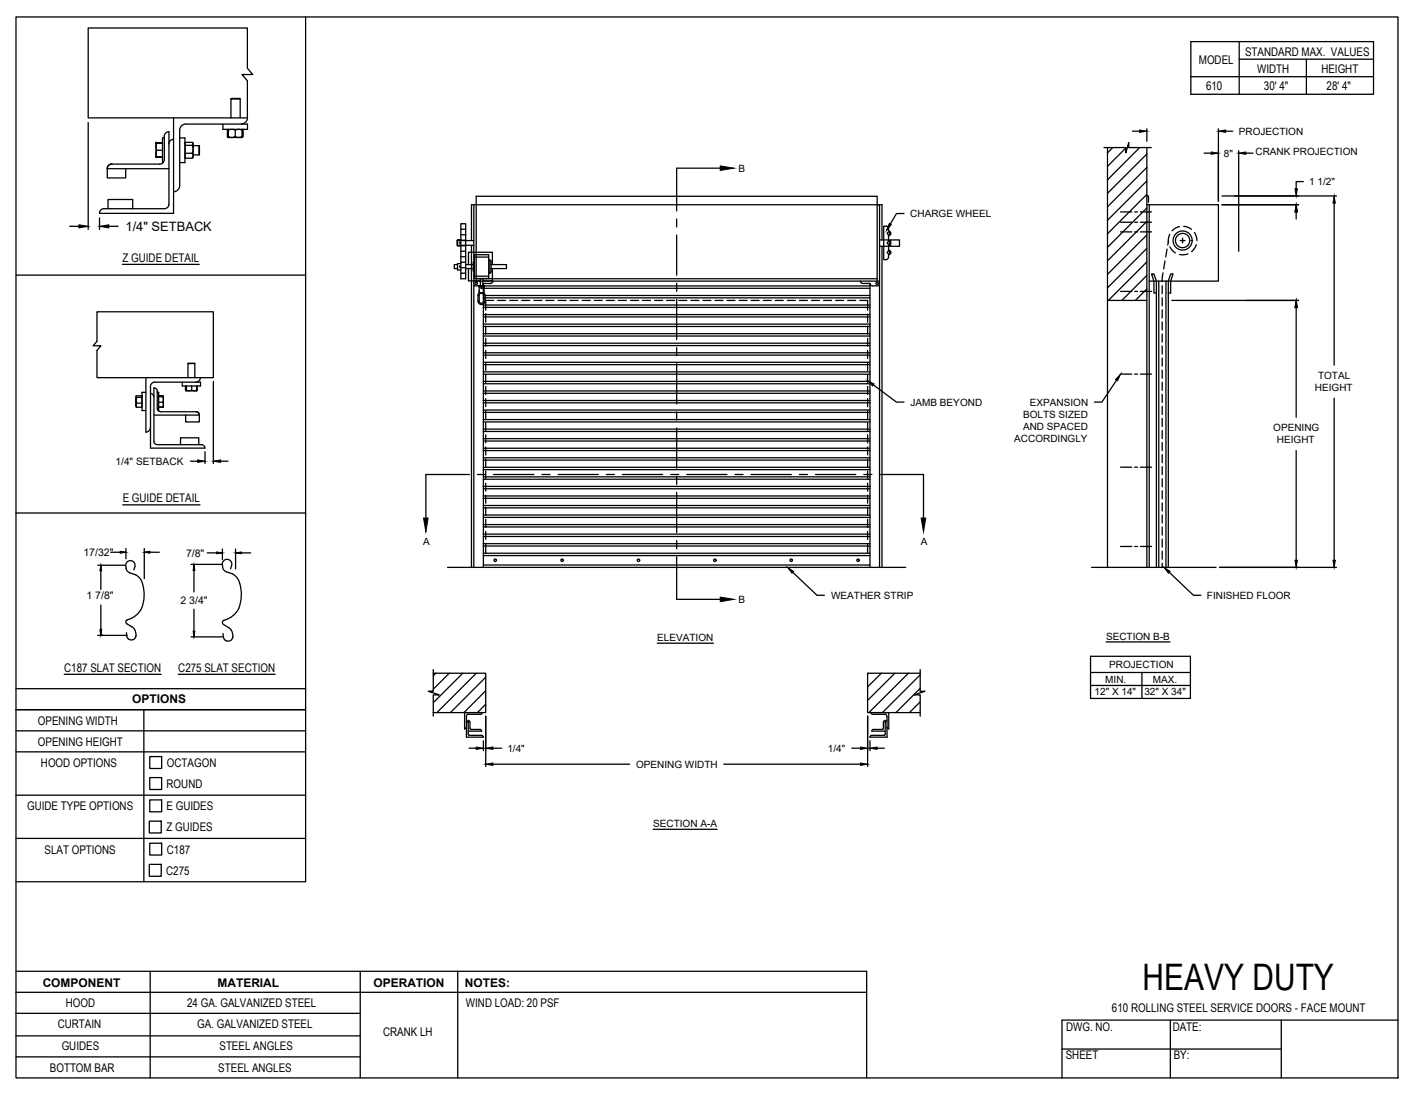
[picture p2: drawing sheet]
<svg xmlns="http://www.w3.org/2000/svg" width="279mm" height="216mm" viewBox="0 0 279 216" stroke-linecap="round" stroke-linejoin="round" font-family="sans-serif">
<!-- layer: ANNOTATIONS -->
<g fill="none" stroke="#000" stroke-width=".25">
<path d="M17.4 24.2v21.1M223.5 25.9h1.4M226.3 25.4v2.5M237.6 30.2h1.4M240.4 25.4v14.3M241.1 38.7h22.6M241.8 25.9h1.4M244.4 29.8v19.8M245.8 30.2h1.4M257.2 35.8h-1.4v1.5M13.8 44.7h1.8M19.6 43v2.3"/>
<path d="M21.5 44.7h1.8M178.4 42.1h-1.5l-1.2 2.1M231.2 59.3h25M241.1 40.4h15.1M255.8 41.8v1.4M263.2 40.1v32M42.1 75.3v16.2M172.3 76l4.6 3.4h1.5M220.3 75l-2.9 4.4h-1.5M255.8 60.7v21.7M263.2 78.6v32M37.6 91h1.4"/>
<path d="M40.4 89.2v2.3M43.5 91h1.5M255.8 88.9v21.7M19.3 111.5h5.3M19.9 111.5v4.8M19.9 119.4v6M21.9 109h2.9M24.8 108.2v2.1M28.5 108.2v6M28.5 109h2.9M37.7 111.4h6.2M38.3 111.4v5.4"/>
<path d="M40.9 109.1h3M43.9 108.4v2M46.5 108.4v3.9M46.5 109.1h3M156.4 112.9l4.8 4.6h1.5M230.7 112.9l4.8 4.6h1.5M240.6 112h23.1M19.3 125.4h5.8M37.7 125.7h6.2M38.3 120.2v5.5M129.7 126.9h11.1M215.2 129.5h19.7v8.3h-19.7z"/>
<path d="M215.2 132.7h19.7M215.2 135.3h19.7M218.2 126.7h12.7M225.3 132.7v5.1M92.6 147.7h1.4M95.4 146.2v1.9M95.8 141.3v10M97.3 147.7h1.7M97.3 150.8h26.9M142.8 150.8h27M168.1 147.7h1.7M171.2 141.3v10"/>
<path d="M171.7 146.2v1.9M173.1 147.7h1.4M128.9 163.7h12.6"/>
</g>
<!-- layer: CRANK LH -->
<g fill="none" stroke="#000" stroke-width=".25">
<path d="M217.8 29.1h4.3v1.1l.6-2v.9h4.5M218.5 29.1v82.9M219.6 29.1l-1.1 1.1M222.1 29.2l-3.6 3.6M222.7 28.6l-.2 .2M224.9 29.1l-6.4 6.4M226.3 38.7h.3v1.2M226.3 30.4l-7.8 7.8M226.3 33l-7.8 7.8M226.3 35.7l-7.8 7.8M226.3 38.4l-7.8 7.7M226.3 29.1v82.9"/>
<path d="M90.3 52.2h-.7v.8h.7M90.8 47.9h.1M90.8 52.6h.1M90.9 47.3h-.6v1.3h.6M90.9 44.2h1v10.8h-1zM90.9 48.5h1M90.9 47.4h1M90.9 53.9h1M90.9 52.8h1M90.9 51.8h1M90.9 50.7h1M90.9 49.6h1"/>
<path d="M90.9 46.3h1M90.9 45.2h1M90.9 52h-.6v1.3h.6M91.9 52.2h1.5M91.9 53h1.5M92.4 52.2v-2.4h4.8v2.4M92.4 53v2.4h2.4M93 48.4v63.6M93.5 47.5h-3.3v.9h3.3M93.5 40.4v71.6M93.5 55.5h80M93.6 51.8h-.2v1.7h.2"/>
<path d="M93.6 50.3h2.8v4.7h-2.8zM93.6 54.5h2.8M93.6 50.7h2.8M94 55.5v-16.8h79.1v16.8M94 55h79.1M94.5 57.4a.48 .48 0 0 0 .5 .4 .48 .48 0 0 0 .5-.4v-.8h-.9v.8M94.5 58.3a.48 .48 0 0 1 .5-.5 .48 .48 0 0 1 .5 .5v1.1a.49 .49 0 0 1-.5 .5 .49 .49 0 0 1-.5-.5M94.5 56.6v-.2h1l.1 .1-.1 .1M94.6 58.3v1.1M94.6 57.5l-.3 .6a2.48 2.48 0 0 0 .2 1.8 .71 .71 0 0 0 .8 .1 .71 .71 0 0 0 .4-.6M94.8 55v1.4M95.3 55v1.4"/>
<path d="M95.4 55.9l-.3 .4-.2 .1h-1.4M95.4 55.9v56.1M95.4 56.4h76.3M95.4 58.8h76.3M95.4 58.3h76.3M95.4 56.9h76.3M95.5 57.5l.2 .8M95.7 58.3v1.1M96.4 51.3h.3v2.7h-.3M96.7 51.5h.2v2.2h-.2M96.9 52.2h3v.8h-3M97.2 53v2.4h-1.9"/>
<path d="M97.3 55.5l-.3 .4h-.2h-1.4M97.4 59.3h-1.6v1.9M98.2 59.3h1.6M100.6 59.3h1.6M103 59.3h1.5M105.3 59.3h1.6M107.7 59.3h1.6M110.1 59.3h1.6M112.5 59.3h1.6M114.9 59.3h1.6M117.2 59.3h1.6M119.6 59.3h1.6"/>
<path d="M122 59.3h1.6M124.4 59.3h1.6M126.8 59.3h1.6M129.2 59.3h1.5M131.5 59.3h1.6M133.9 59.3h1.6M136.3 59.3h1.6M138.7 59.3h1.6M141.1 59.3h1.6M143.4 59.3h1.6M145.8 59.3h1.6M148.2 59.3h1.6"/>
<path d="M150.6 59.3h1.6M153 59.3h1.6M155.4 59.3h1.6M157.7 59.3h1.6M160.1 59.3h1.6M162.5 59.3h1.6M164.9 59.3h1.6M167.3 59.3h1.5M169.7 59.3h1.5v1.9M169.8 55.5l.2 .4h.3M170.3 55.9h1.4M171.7 55.9v56.1"/>
<path d="M171.7 55.9v.3l.4 .2h1.4M173.5 47.3h4v1.3h-4M173.5 40.4v71.6M174 47.3v-6.9h-81v7.1M174 48.6v63.4M175.3 49.3a.48 .48 0 0 1 .5 .5 .48 .48 0 0 1-.5 .5v.7l-.5 .2M175.3 47.5a.48 .48 0 0 1 .5 .4 .48 .48 0 0 1-.5 .5M175.3 47.5v-1a.47 .47 0 0 0 .5-.4 .47 .47 0 0 0-.5-.5v-.7l-.2-.2-.7-.1v6.6h.5M175.3 47.5h.5M175.3 48.4h.5M175.3 48.4v1M218.5 59.3h7.8"/>
<path d="M221.1 41.8h2.2M221.1 43.9h2.2M221.1 45.8h2.2M221.1 57.5h2.2M223.9 41.8h.6M223.9 43.9h.6M223.9 45.8h.6M223.9 57.5h.6M225 41.8h2.2M225 43.9h2.2M225 45.8h2.2M225 57.5h2.2"/>
<path d="M226.3 40.4h14.1v15.1h-13.6M226.3 41l-7.8 7.8M226.3 43.7l-7.8 7.8M226.3 46.4l-7.8 7.7M226.3 49l-7.8 7.8M226.3 51.7l-7.6 7.6M226.3 54.4l-4.9 4.9M226.3 57l-2.3 2.3M226.8 40.4v71.6M228.2 57.8h-.5v-2.3l-.5-1.4h.5l.5 1.4v56.5M228.6 55.5v56.5M229.3 56.4v1.6"/>
<path d="M229.3 58.8v1.5M229.5 53.8l-.2 1.8M229.9 51.5l-.3 1.6M230.1 55.5v56.5M230.3 49.1l-.3 1.6M230.5 57.8h.5v-2.3l.5-1.4h-.5l-.5 1.4v56.5M230.6 47.5l-.2 .9M230.8 46.2l-.3 1 .1 .7M230.8 48.7l.5 .7 .6 .5M232.7 44.7l-.6 .2-.8 .7M232.9 47.5h.9M233.3 47v.9"/>
<path d="M233.6 44.7l.8 .2 .7 .4M234.4 50.1l-.9 .2-.8-.1M235.7 45.9l.3 .6 .2 1M236.1 48.3l-.3 .6-.7 .8M95.4 73.9h76.3M95.4 79.5h76.3M95.4 79h76.3M95.4 77.6h76.3M95.4 77.2h76.3M95.4 75.7h76.3M95.4 75.3h76.3M95.4 73.4h76.3"/>
<path d="M95.4 72h76.3M95.4 71.5h76.3M95.4 70.1h76.3M95.4 69.6h76.3M95.4 68.2h76.3M95.4 67.7h76.3M95.4 66.3h76.3M95.4 65.8h76.3M95.4 64.4h76.3M95.4 64h76.3M95.4 62.5h76.3M95.4 62.1h76.3"/>
<path d="M95.4 60.7h76.3M95.4 60.2h76.3M95.8 62v1.6M95.8 64.4v1.6M95.8 66.8v1.5M95.8 69.2v1.5M95.8 71.5v1.6M95.8 73.9v1.6M95.8 76.3v1.6M95.8 78.7v1.6M171.2 62v1.6M171.2 64.4v1.6"/>
<path d="M171.2 66.8v1.5M171.2 69.2v1.5M171.2 71.5v1.6M171.2 73.9v1.6M171.2 76.3v1.6M171.2 78.7v1.6M221.1 73.8h2.2M223.9 73.8h.6M225 73.8h2.2M229.3 61.2v1.5M229.3 63.5v1.6M229.3 65.9v1.6"/>
<path d="M229.3 68.3v1.6M229.3 70.7v1.6M229.3 73v1.6M229.3 75.4v1.6M229.3 77.8v1.6M95.4 99.8h76.3M95.4 98.3h76.3M95.4 97.9h76.3M95.4 96.5h76.3M95.4 96h76.3M95.4 94.6h76.3M95.4 94.1h76.3"/>
<path d="M95.4 92.7h76.3M95.4 92.2h76.3M95.4 90.8h76.3M95.4 90.3h76.3M95.4 88.9h76.3M95.4 88.5h76.3M95.4 87h76.3M95.4 86.6h76.3M95.4 85.2h76.3M95.4 84.7h76.3M95.4 83.3h76.3M95.4 82.8h76.3"/>
<path d="M95.4 81.4h76.3M95.4 80.9h76.3M95.8 81v1.6M95.8 83.4v1.6M95.8 85.8v1.6M95.8 88.2v1.6M95.8 90.6v1.6M95.8 93v1.6M95.8 95.3v1.6M95.8 97.7v1.6M171.2 81v1.6M171.2 83.4v1.6"/>
<path d="M171.2 85.8v1.6M171.2 88.2v1.6M171.2 90.6v1.6M171.2 93v1.6M171.2 95.3v1.6M171.2 97.7v1.6M221.1 92.2h2.2M223.9 92.2h.6M225 92.2h2.2M229.3 80.2v1.6M229.3 82.6v1.6M229.3 85v1.6"/>
<path d="M229.3 87.3v1.6M229.3 89.7v1.6M229.3 92.1v1.6M229.3 94.5v1.6M229.3 96.9v1.5M229.3 99.3v1.5M88.3 112h90.4M95.4 111.5h76.3M95.4 109.6h76.3M95.4 109.2h76.3M95.4 107.8h76.3M95.4 107.3h76.3"/>
<path d="M95.4 105.9h76.3M95.4 105.4h76.3M95.4 104h76.3M95.4 103.5h76.3M95.4 102.1h76.3M95.4 101.6h76.3M95.4 100.2h76.3M95.8 100.1v1.6M95.8 102.5v1.6M95.8 104.9v1.5M95.8 107.3v1.9M171.2 100.1v1.6"/>
<path d="M171.2 102.5v1.6M171.2 104.9v1.5M171.2 107.3v1.9M221.1 107.8h2.2M223.9 107.8h.6M225 107.8h2.2M229.3 101.6v1.6M229.3 104v1.6M229.3 106.4v1.6M229.3 108.8v1.6M229.3 111.1v.9M85.1 136.4l-.2 .2"/>
<path d="M85.5 132.9h10.3v7.7h-10.3M85.5 132.1v4.3h-1l2.2 .7h-1.2v4.2M86 132.9l-.5 .5M88.6 132.9l-3.1 3.1M91.3 132.9l-5.8 5.8M94 132.9l-7.8 7.7M95.8 133.6l-6.9 7M95.8 136.3l-4.3 4.3M95.8 139l-1.6 1.6M171.2 132.9h.1M173.9 132.9l-2.7 2.7M176.6 132.9l-5.4 5.3"/>
<path d="M179.2 132.9l-7.7 7.7M181.6 132.9h-10.4v7.7h10.4M181.6 132.1v4.3h.9l-2.1 .7h1.2v4.2M181.6 133.2l-7.5 7.4M181.6 135.8l-4.8 4.8M181.6 138.5l-2.1 2.1M92 142.3l.4 .3M92 141.5v4h3.4l-.4-.4h-2.4M92.7 143.7l.3 .3h1.8l.2 .3h-2.6M92.7 143.7v-1.2l-.3-.3v2.7l.2 .2M95.2 140.6l-.4 .4h-2.6l-.2 .4M95.2 140.6h-3.5v3.2l.3-.3"/>
<path d="M172.4 143.9l-.4 .4h2.7M174.3 143.7l-.2 .3h-1.7M175 141.4l-.2-.4h-2.6l-.3-.4h3.5v3.2l-.4-.3M175 142.3l-.3 .3M175 141.5v4h-3.3l.3-.4 2.6-.1 .1-2.8-.4 .3v1.2"/>
<circle cx="90.8" cy="52.6" r=".1"/>
<circle cx="90.8" cy="47.9" r=".1"/>
<circle cx="93.9" cy="55.9" r=".24"/>
<circle cx="95" cy="56.8" r=".12"/>
<circle cx="173.1" cy="55.9" r=".24"/>
<circle cx="175.3" cy="49.8" r=".24"/>
<circle cx="175.3" cy="46" r=".24"/>
<circle cx="175.3" cy="47.9" r=".24"/>
<circle cx="233.3" cy="47.5" r="1.88"/>
<circle cx="233.4" cy="47.5" r="1.41"/>
<circle cx="97.7" cy="110.6" r=".24"/>
<circle cx="110.9" cy="110.6" r=".24"/>
<circle cx="126" cy="110.6" r=".24"/>
<circle cx="141" cy="110.6" r=".24"/>
<circle cx="156.1" cy="110.6" r=".24"/>
<circle cx="169.3" cy="110.6" r=".24"/>
</g>
<!-- layer: 0 -->
<path d="M257.8 11.7v6.9M215.4 112h24.5" fill="none" stroke="#000" stroke-width=".25"/>
<!-- layer: CRANK LH -->
<path d="M95.8 62.1h.1" fill="none" stroke="#000" stroke-width=".2"/>
<!-- layer: ANNOTATIONS -->
<g fill="#000" stroke="#000" stroke-width=".2">
<path d="M224.9 25.7l1.4 .2-1.4 .2zM239 30l1.4 .2-1.4 .3zM240.4 25.9l1.4-.2v.4zM244.4 30.2l1.4-.2v.5zM255.5 37.3h.5l-.2 1.4zM15.6 44.4l1.8 .3-1.8 .3zM19.6 44.7l1.9-.3v.6zM175.5 44.1l.4 .2-1 1.1zM255.8 40.4l.2 1.4h-.5zM263.2 38.7l.3 1.4h-.5zM171.2 75.1l1.3 .7-.3 .4zM221.1 73.8l-.6 1.3-.4-.2z"/>
<path d="M255.8 59.3l.2 1.4h-.5zM39 90.8l1.4 .2-1.4 .2zM42.1 91l1.4-.2v.4zM19.9 111.5l.2 1.1h-.4zM23.7 108.8l1.1 .2-1.1 .2zM28.5 109l1.1-.2v.4zM38.3 111.5l.2 1.1h-.4zM42.8 108.9l1.1 .2-1.1 .2zM46.5 109.1l1.1-.2v.4zM155.4 112l1.2 .8-.3 .3zM229.7 112l1.2 .8-.4 .3zM255.5 110.6h.5l-.2 1.4z"/>
<path d="M263 110.6h.5l-.3 1.4zM19.7 124.3h.4l-.2 1.1zM38.1 124.6h.4l-.2 1.1zM94 147.4l1.4 .3-1.4 .2zM95.8 147.7l1.5-.3v.5zM95.8 150.8l1.5-.2v.4zM169.8 147.4l1.4 .3-1.4 .2zM169.8 150.6l1.4 .2-1.4 .2zM171.7 147.7l1.4-.3v.5z"/>
</g>
<!-- layer: SECTION CUTS -->
<g fill="none" stroke="#000" stroke-width=".25">
<path d="M142.1 33.2h-8.6v8.4M133.5 43.2v1.6M133.5 46.4v7.9M133.5 55.9v1.6M133.5 59.1v7.9M133.5 68.6v1.6M133.5 71.8v7.9M92.6 93.6h-8.6v8.6M94.2 93.6h1.6M97.4 93.6h7.9M106.9 93.6h1.6M110.1 93.6h7.9"/>
<path d="M119.6 93.6h1.6M122.8 93.6h7.9M132.3 93.6h1.6M133.5 81.3v1.6M133.5 84.5v7.9M133.5 94v1.6M133.5 97.2v7.9M135.5 93.6h7.9M145 93.6h1.6M148.2 93.6h7.9M157.7 93.6h1.6M160.9 93.6h7.9"/>
<path d="M170.4 93.6h1.6M173.6 93.6h8.6v8.6M133.5 106.7v1.6M133.5 109.9v8.4h8.6"/>
</g>
<path d="M142.1 32.7l2.7 .5-2.7 .4zM83.6 102.2h.9l-.5 2.7zM142.1 117.8l2.7 .5-2.7 .4zM181.8 102.2h.9l-.5 2.7z" fill="#000" stroke="#000" stroke-width=".2"/>
<!-- layer: DETAILS -->
<g fill="none" stroke="#000" stroke-width=".25">
<path d="M45.6 19.5l.1-.1h1.6l.1 .1v3.8M45.6 19.5v3.8M45.6 19.5h1.8M22.1 32.4a.92 .92 0 0 0-1 .9h12.2M24.8 33.3v1.8h-3.6v-1.9a.88 .88 0 0 1 .9-.8h9.4a.92 .92 0 0 0 .9-.9v-4.6a.89 .89 0 0 1 .9-.9v14.3M30.8 31h.1M30.8 28.3h.1M30.8 31h1.3M30.9 31h1.2M32.1 28.3h-1.3M32.1 28.2l-1.3 .1M32.1 29.7h-1.2l-.1 .6 .1 .7h1.2"/>
<path d="M32.1 28.3h-1.2l-.1 .7 .1 .7M32.1 28.3h-1.3v2.7h.1M32.4 27.2h-.3v4.9h.1M34.2 27.5a.92 .92 0 0 0-.9 .9M34.2 23.3v18.8h-14.6a.92 .92 0 0 1 .9-.9M35.5 27.2h1v4.9h-1M36.5 31h.1M36.5 28.3h.1M36.5 28.7h1.4l.2 .8-.2 .7h-1.4M36.7 24.5a1.22 1.22 0 0 0-1.2 1.2v10.9a1.22 1.22 0 0 1-1.3 1.2M36.7 24.5h12.1v1h-4.8v-1M37.9 28.7l.2-.3-.2-.3h-1.4v3.1h1.4l.2-.5-.2-.5"/>
<path d="M38 28.2l.1 .1v2.7l-.2 .2M38.1 28.7h1.2M38.1 30.6h1.2M39.3 28.7v1.9M44.9 26.9l.1 .2M44.9 25.7l.1-.2v.2M44.9 25.7v1.3M45 26.9v.2M45 25.5l-.1 .2M45 25.7l.7-.2 .7 .2v1.2l-.7 .2-.7-.2zM45 26.9v.2h2.8M45 27v-1.4l-.1 .1 .1 1.3"/>
<path d="M46.4 25.7l.7-.2 .7 .2M46.4 26.9l.7 .2 .7-.2v-1.4v1.6M47.8 26.9v.2M47.8 25.5l.1 .2-.1 1.4M47.8 25.6l.1 .1-.1 1.4M48.8 23.3v-7.4l-1-1.2h2.1l-1.1-1.2v-8h-31.4v17.8h31.4M48.8 23.3a1.22 1.22 0 0 1-1.2 1.2M21.3 41.2v-1.8h4.9v1.8M33.3 40.3a.92 .92 0 0 1-.9 .9h-11.8M19.1 61.5h23v13h-23v-5.3l.8-1h-1.5l.7-.8zM26.8 79.8v.1M26.8 78.6h.1"/>
<path d="M26.9 78.2l-.1 2 .2 .2M27 78.4l-.2-.1 .2-.2h1v2.3h-1l-.2-.4 .2-.4M28 78.4h-1l-.2 .6 .2 .6h1M28 78.2h.1M28.8 77.4h-.8v3.6h.8M28.8 74.5v10.8M29.7 77.7a.67 .67 0 0 1 .7 .6M30.6 75.4a.87 .87 0 0 0-.9 .9v12.1h10.7a.67 .67 0 0 0-.6-.6l-8.8-.1a.67 .67 0 0 1-.6-.6M30.6 75.4h9v.8h-3.6v-.8M31 77.4h.3v3.6h-.1M31.3 78.3h.9v.5v.6h-.9M31.3 78.2h.9"/>
<path d="M31.3 78.1l.9 .1M32.2 79.4v.9h-.9M32.2 78.2v.1M32.2 78.2v2l-.9 .1M36.6 76.2v.8l.2 .1M36.7 76.2v.9M36.8 76.2v.8l.5 .1 .5-.1v-.8M36.8 77l-.1 .1h2.1M37.1 71.8v2.7M37.1 71.8h1.3M38.4 71.8v2.7M38.8 76.2v.8l-.5 .1-.5-.1"/>
<path d="M38.8 77v.1M38.9 76.2v.8l-.1 .1M38.9 77l-.1 .1M39.5 74.5a.9 .9 0 0 1-.9 .9M28 80.2h.1M29.7 84.4a.9 .9 0 0 1-.9 .9M30.4 81.9h8.9M31 80.6v-3.4a.67 .67 0 0 0-.6-.7v10.6M31 80.6a.67 .67 0 0 0 .7 .6l7 .1a.61 .61 0 0 1 .6 .6v1.4h-2.7v-1.4M32.2 80.2v.1M35.6 87.8v-1.4h3.6v1.4M38.6 81.2a.67 .67 0 0 1 .7 .7"/>
<path d="M24.9 112.1a1.07 1.07 0 0 0 .7 .9M25.6 113.1a3.3 3.3 0 0 1 2.8 3.5 5.2 5.2 0 0 1-2.1 5.2l-1.3 .6-.2 .3 .3 .4 .9 .6M26.6 111.8a.92 .92 0 0 0-.8-1.2 .92 .92 0 0 0-1 1.1l.1 .5M26.6 111.9l-.2 .6M43.9 111.4a.94 .94 0 0 1 1-1 .94 .94 0 0 1 .8 1.2l-.2 .6M43.9 111.5a1.31 1.31 0 0 0 .8 1.3l1.2 .4M45.8 113.2a3.6 3.6 0 0 1 1.8 3.3l-.1 2.2-.4 1.4M25 124.8v.6M25 125.4l.1 .5 .5 .3M26 123.7l.7 .8 .1 1M26.8 125.5a.88 .88 0 0 1-1.3 .7M26.8 125.5h.1"/>
<path d="M44 125l.1 .8 .3 .5M44.1 123.3l1 .6M45.1 123.8a1.68 1.68 0 0 1 .4 2.6l-.6 .1-.5-.2M46 125.7h.1M47.1 120.1a4.6 4.6 0 0 1-3.1 2.4l-.1 .5 .2 .2"/>
</g>
<!-- layer: ANNOTATIONS -->
<path d="M19.9 124.2h.1M20.2 125.4h.1M38.3 125.7h.1" fill="none" stroke="#000" stroke-width=".2"/>
<!-- layer: TITLE BLOCK -->
<g fill="none" stroke="#000" stroke-width=".25">
<path d="M3.2 3.3h272.6v209.4h-272.6zM60.3 3.3v170.7h-57.1M235 8.2h36v10.4h-36zM235 15.1h36M244.5 11.7h26.5M244.5 8.2v10.4M3.2 54.3h57.1M24.2 52.2h15.1M24.2 99.6h15.3M3.2 101.2h57.1M3.2 135.9h57.1M12.7 133.1h19.1"/>
<path d="M35.2 133.1h19.1M3.2 140.1h57.1M3.2 144.2h57.1M3.2 148.4h57.1M3.2 156.9h57.1M28.4 140.1v33.9M29.5 149.3h2.4v2.4h-2.4zM29.5 153.5h2.4v2.3h-2.4zM29.5 157.9h2.4v2.3h-2.4zM3.2 165.5h57.1M29.5 162.1h2.3v2.3h-2.3zM29.5 170.6h2.3v2.3h-2.3z"/>
<path d="M29.5 166.4h2.4v2.3h-2.4zM3.2 200h67.9M3.2 195.8h167.8M3.2 191.7h167.8v21M29.6 191.7v21M71.1 191.7v21M90.3 191.7v21M3.2 208.6h67.9M3.2 204.4h67.9M209.6 207h43.2M230.9 201.3v11.4M252.8 201.3v11.4"/>
<path d="M275.8 201.3h-66.2v11.4"/>
</g>
<text font-size="7.2" x="225.4" y="195.5">HEAVY DUTY</text>
<text font-size="2.5" x="24.8" y="45.6">1/4&quot; SETBACK</text>
<g font-size="2.4">
<text x="245.7" y="11.1">STANDARD MAX. VALUES</text>
<text x="236.6" y="12.7">MODEL</text>
<text x="238" y="17.8">610</text>
<text x="248.1" y="14.4">WIDTH</text>
<text x="249.4" y="17.8">30' 4&quot;</text>
<text x="260.7" y="14.4">HEIGHT</text>
<text x="261.8" y="17.8">28' 4&quot;</text>
<text x="24.2" y="51.7">Z GUIDE DETAIL</text>
<text x="24.2" y="99.1">E GUIDE DETAIL</text>
<text x="12.7" y="132.6">C187 SLAT SECTION</text>
<text x="35.2" y="132.6">C275 SLAT SECTION</text>
<text x="7.5" y="143">OPENING WIDTH</text>
<text x="26.1" y="138.8">OPTIONS</text>
<text x="7.5" y="147.2">OPENING HEIGHT</text>
<text x="8.1" y="151.3">HOOD OPTIONS</text>
<text x="32.9" y="155.5">ROUND</text>
<text x="32.9" y="151.4">OCTAGON</text>
<text x="5.4" y="159.9">GUIDE TYPE OPTIONS</text>
<text x="32.9" y="159.9">E GUIDES</text>
<text x="32.9" y="164.1">Z GUIDES</text>
<text x="8.8" y="168.4">SLAT OPTIONS</text>
<text x="32.8" y="172.6">C275</text>
<text x="32.9" y="168.5">C187</text>
<text x="8.4" y="194.7">COMPONENT</text>
<text x="42.9" y="194.7">MATERIAL</text>
<text x="73.7" y="194.7">OPERATION</text>
<text x="91.7" y="194.7">NOTES:</text>
<text x="11.4" y="202.8">CURTAIN</text>
<text x="13" y="198.8">HOOD</text>
<text x="36.9" y="198.6">24 GA. GALVANIZED STEEL</text>
<text x="38.9" y="202.9">GA. GALVANIZED STEEL</text>
<text x="91.9" y="198.6">WIND LOAD: 20 PSF</text>
<text x="210.4" y="203.6">DWG. NO.</text>
<text x="219.4" y="199.8">610 ROLLING STEEL SERVICE DOORS - FACE MOUNT</text>
<text x="231.4" y="203.4">DATE:</text>
<text x="12.2" y="207.3">GUIDES</text>
<text x="43.3" y="207.2">STEEL ANGLES</text>
<text x="75.6" y="204.5">CRANK LH</text>
<text x="210.3" y="209.1">SHEET</text>
<text x="231.6" y="209">BY:</text>
<text x="9.8" y="211.5">BOTTOM BAR</text>
<text x="43.1" y="211.6">STEEL ANGLES</text>
</g>
<g font-size="2.1">
<text x="16.5" y="109.7">17/32&quot;</text>
<text x="36.7" y="109.9">7/8&quot;</text>
<text x="17.1" y="118.1">1 7/8&quot;</text>
<text x="35.6" y="119.3">2 3/4&quot;</text>
</g>
<g font-size="2">
<text x="244.4" y="26.6">PROJECTION</text>
<text x="145.7" y="34">B</text>
<text x="241.5" y="30.9">8&quot;</text>
<text x="247.7" y="30.6">CRANK PROJECTION</text>
<text x="258.3" y="36.5">1 1/2&quot;</text>
<text x="179.6" y="42.9">CHARGE WHEEL</text>
<text x="259.5" y="77.2">HEIGHT</text>
<text x="260.1" y="74.8">TOTAL</text>
<text x="179.7" y="80.1">JAMB BEYOND</text>
<text x="201.9" y="82.4">BOLTS SIZED</text>
<text x="203.2" y="80.1">EXPANSION</text>
<text x="200.1" y="87.2">ACCORDINGLY</text>
<text x="201.9" y="84.8">AND SPACED</text>
<text x="251.2" y="85.1">OPENING</text>
<text x="252" y="87.5">HEIGHT</text>
<text x="22.8" y="91.7">1/4&quot; SETBACK</text>
<text x="83.5" y="107.5">A</text>
<text x="181.7" y="107.5">A</text>
<text x="145.7" y="119.1">B</text>
<text x="164" y="118.2">WEATHER STRIP</text>
<text x="238.1" y="118.2">FINISHED FLOOR</text>
<text x="129.7" y="126.5">ELEVATION</text>
<text x="218.2" y="126.3">SECTION B-B</text>
<text x="218.9" y="131.8">PROJECTION</text>
<text x="216" y="137.1">12&quot; X 14&quot;</text>
<text x="218.1" y="134.7">MIN.</text>
<text x="225.8" y="137.1">32&quot; X 34&quot;</text>
<text x="227.5" y="134.7">MAX.</text>
<text x="100.1" y="148.4">1/4&quot;</text>
<text x="163.4" y="148.4">1/4&quot;</text>
<text x="125.5" y="151.5">OPENING WIDTH</text>
<text x="128.9" y="163.2">SECTION A-A</text>
</g>
</svg>
